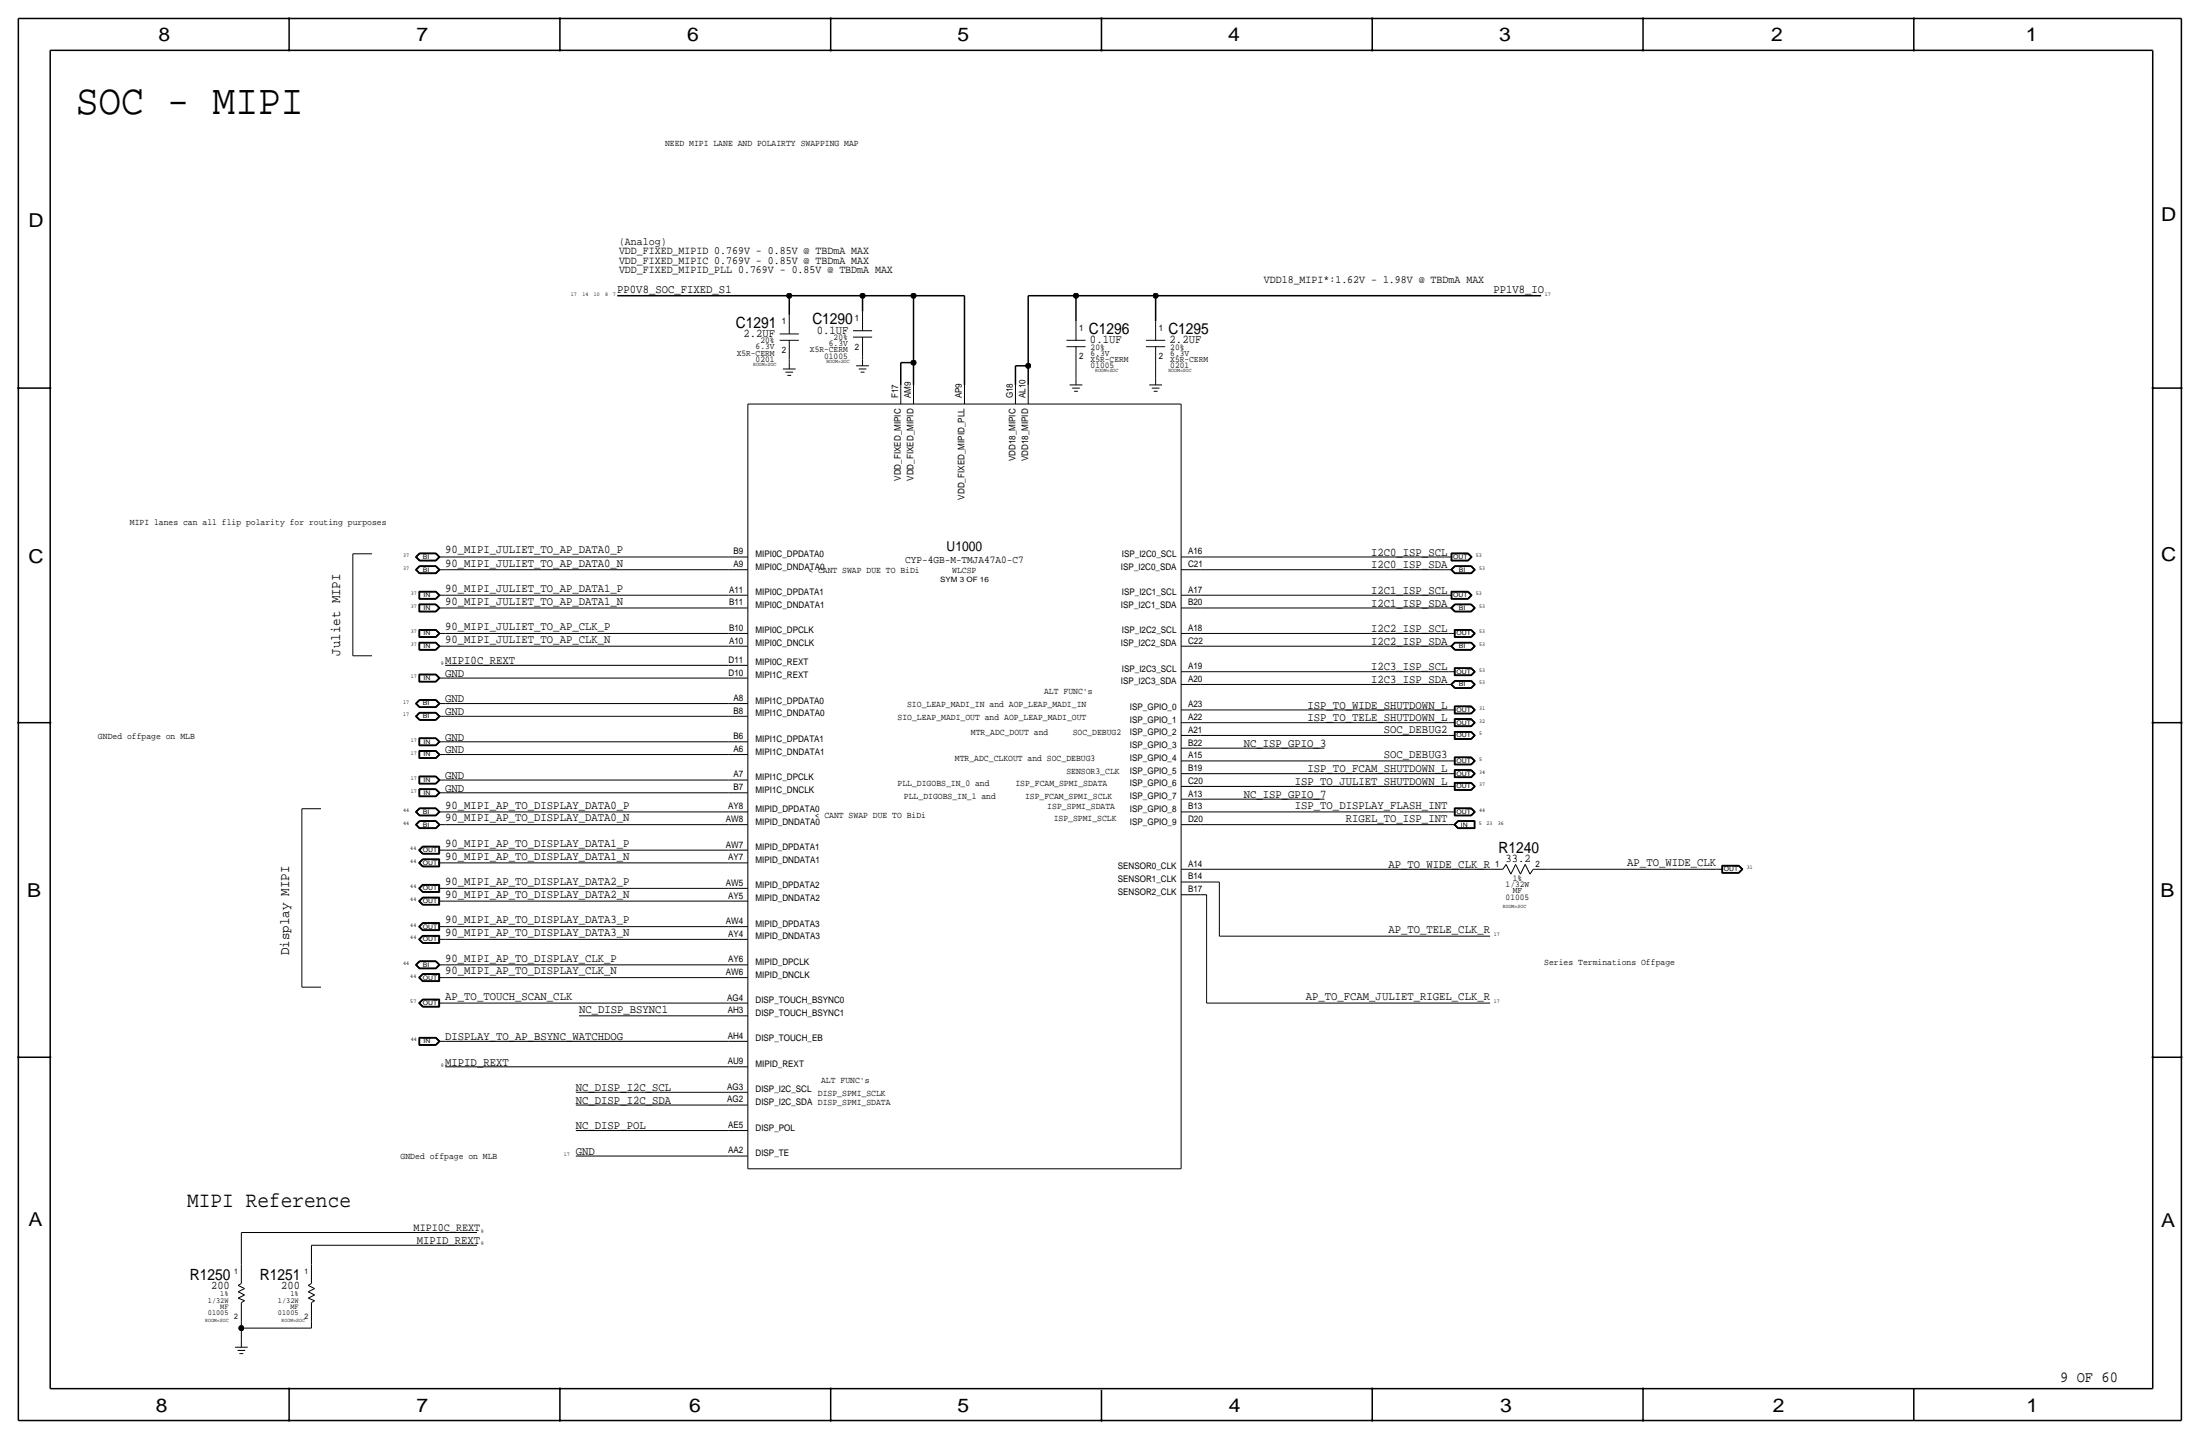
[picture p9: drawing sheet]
<svg xmlns="http://www.w3.org/2000/svg" width="877mm" height="574mm" viewBox="0 0 877 574" stroke-linecap="round" stroke-linejoin="round" font-family="sans-serif">
<g fill="none" stroke="#000" stroke-width=".4">
<path d="M310.8 135.6h7.7zM310.8 133.1h7.7zM314.7 125.5v7.6zM314.7 135.6v7.7zM340.1 134.4h7.6zM340.1 131.8h7.6zM343.9 124.2v7.6zM343.9 134.4v7.6zM425.1 138.2h7.7zM425.1 135.6h7.7zM429 128v7.6zM429 138.2v7.6z"/>
<path d="M456.9 138.2h7.6zM456.9 135.6h7.6zM460.7 128v7.6zM460.7 138.2v7.6zM312.1 147.1h5.1zM313.1 148.3h3.1zM313.9 149.6h1.5zM314.7 143.3v1.2zM314.7 144.5v2.6zM341.3 145.8h5.1zM342.3 147.1h3.1zM343.1 148.3h1.5z"/>
<path d="M343.9 142v1.3zM343.9 143.3v2.5zM359.1 153.4v7.6zM364.2 153.4v7.6zM384.5 153.4v7.6zM404.8 153.4v7.6zM409.9 153.4v7.6zM426.4 153.4h5.1zM427.4 154.7h3.1zM428.2 156h1.5zM429 145.8v5.1zM429 150.9v2.5z"/>
<path d="M458.2 153.4h5zM459.2 154.7h3zM459.9 156h1.6zM460.7 145.8v5.1zM460.7 150.9v2.5zM298.1 161v304.8zM298.1 161h172.8zM470.9 161v304.8zM140.7 220.7v40.7zM140.7 220.7h7.6zM165.6 227.1l1.6 1.6zM165.6 222l1.6 1.6z"/>
<path d="M165.6 227.1l1.6-1.6zM165.6 222l1.6-1.6zM165.8 227.1l1.4 1.4zM165.8 222l1.4 1.5zM165.8 227.1l1.4-1.5zM165.8 222l1.4-1.5zM165.9 227.1l1.4-1.4zM165.9 222l1.4-1.4zM165.9 227.1l1.4 1.3zM165.9 222l1.4 1.4zM166.1 227.1l1.2-1.3zM166.1 222l1.2-1.3z"/>
<path d="M166.1 227.1l1.2 1.2zM166.1 222l1.2 1.3zM167 235.7v3.1zM167 238.8h6.8zM167 235.7h6.8zM167.1 235.8h6.7zM167.1 235.8v2.9zM167.1 238.7h6.7zM167.2 228.7h6.6zM167.2 223.6h6.6zM167.2 225.5h6.6zM167.2 220.4h6.6z"/>
<path d="M167.2 225.6h6.6zM167.2 220.5h6.6zM167.2 235.9v2.7zM167.2 238.6h6.5zM167.2 228.5h6.6zM167.2 223.5h6.6zM167.2 235.9h6.5zM167.3 228.4h6.4zM167.3 223.4h6.4zM167.3 225.7h6.4zM167.3 220.6h6.4zM167.3 236h6.4z"/>
<path d="M167.3 236v2.5zM167.3 238.5h6.4zM167.3 228.3h6.4zM167.3 225.8h6.4zM167.3 223.3h6.4zM167.3 220.7h6.4zM173.7 238.5l1.3-1.3zM173.7 228.3l1.3-1.2zM173.7 223.3l1.3-1.3zM173.7 236l1.3 1.2zM173.7 225.8l1.3 1.3zM173.7 220.7l1.3 1.3z"/>
<path d="M173.7 238.6l1.4-1.4zM173.7 228.4l1.4-1.3zM173.7 223.4l1.4-1.4zM173.7 235.9l1.4 1.3zM173.7 225.7l1.4 1.4zM173.7 220.6l1.4 1.4zM173.8 235.8l1.5 1.4zM173.8 225.6l1.5 1.5zM173.8 220.5l1.5 1.5zM173.8 238.7l1.5-1.5zM173.8 228.5l1.5-1.4zM173.8 223.5l1.5-1.5z"/>
<path d="M173.8 235.7l1.6 1.5zM173.8 225.5l1.6 1.6zM173.8 220.4l1.6 1.6zM173.8 238.8l1.6-1.6zM173.8 228.7l1.6-1.6zM173.8 223.6l1.6-1.6zM175 237.2h2.5zM175 227.1h2.5zM175 222h2.5zM177.5 237.2h113zM177.5 227.1h113zM177.5 222h113z"/>
<path d="M290.5 227.1h7.6zM290.5 222h7.6zM290.5 237.2h7.6zM470.9 222h7.6zM470.9 227.1h7.6zM470.9 237.2h7.6zM478.5 222h97.8zM478.5 227.1h97.8zM478.5 237.2h97.8zM576.3 222h2.5zM576.3 227.1h2.5zM576.3 237.2h2.5z"/>
<path d="M578.4 227.1l1.5 1.6zM578.5 223.6h6.8zM578.5 220.4v3.2zM578.5 227.1l1.5-1.5zM578.5 238.8h6.8zM578.5 235.7v3.1zM578.5 220.4h6.8zM578.5 235.7h6.8zM578.5 227.1l1.5 1.4zM578.6 220.5h6.7zM578.6 235.8h6.7zM578.6 220.5v3z"/>
<path d="M578.6 223.5h6.7zM578.6 235.8v2.9zM578.6 238.7h6.7zM578.7 227.1l1.3-1.4zM578.7 227.1l1.3 1.3zM578.7 220.6h6.5zM578.7 235.9h6.5zM578.7 220.6v2.8zM578.7 223.4h6.5zM578.7 235.9v2.7zM578.7 238.6h6.5zM578.8 227.1l1.3 1.2z"/>
<path d="M578.8 220.7h6.4zM578.8 220.7v2.6zM578.8 223.3h6.4zM578.8 227.1l1.3-1.3zM578.8 236h6.4zM578.8 236v2.5zM578.8 238.5h6.4zM579.9 228.7h6.7zM579.9 225.5l-1.5 1.6zM579.9 225.5h6.7zM580 225.6h6.5zM580 228.5h6.5z"/>
<path d="M580 228.4h6.5zM580 225.7h6.5zM580.1 228.3h6.3zM580.1 225.8h6.3zM585.2 220.7l1.2 1.3zM585.2 236l1.2 1.2zM585.2 223.3l1.2-1.3zM585.2 238.5l1.2-1.3zM585.2 223.4l1.4-1.4zM585.2 238.6l1.4-1.4zM585.2 220.6l1.4 1.4zM585.2 235.9l1.4 1.3z"/>
<path d="M585.3 223.5l1.4-1.5zM585.3 238.7l1.4-1.5zM585.3 220.5l1.4 1.5zM585.3 235.8l1.4 1.4zM585.3 220.4l1.6 1.6zM585.3 235.7l1.6 1.5zM585.3 223.6l1.6-1.6zM586.4 225.8l1.3 1.3zM586.4 228.3l1.3-1.2zM586.5 228.4l1.4-1.3zM586.5 225.7l1.4 1.4zM586.5 228.5l1.5-1.4z"/>
<path d="M586.5 225.6l1.5 1.5zM586.6 225.5l1.6 1.6zM586.6 228.7l1.6-1.6zM586.9 237.2l-1.6 1.6zM167 256v3.1zM167 259.1h6.8zM167 250.9v3.2zM167 254.1h6.8zM167 240.7v3.2zM167 243.9h6.8zM167 256h6.8zM167 250.9h6.8z"/>
<path d="M167 240.7h6.8zM167.1 256.1h6.7zM167.1 251h6.7zM167.1 240.8h6.7zM167.1 256.1v2.9zM167.1 259h6.7zM167.1 251v2.9zM167.1 253.9h6.7zM167.1 240.8v3zM167.1 243.8h6.7zM167.2 256.2v2.7zM167.2 258.9h6.5z"/>
<path d="M167.2 251.1v2.7zM167.2 253.8h6.5zM167.2 240.9v2.8zM167.2 243.7h6.5zM167.2 256.2h6.5zM167.2 251.1h6.5zM167.2 240.9h6.5zM167.3 256.3h6.4zM167.3 256.3v2.5zM167.3 258.8h6.4zM167.3 251.2h6.4zM167.3 251.2v2.5z"/>
<path d="M167.3 253.7h6.4zM167.3 241h6.4zM167.3 241v2.6zM167.3 243.6h6.4zM173.7 258.8l1.3-1.2zM173.7 253.7l1.3-1.2zM173.7 243.6l1.3-1.3zM173.7 256.3l1.3 1.3zM173.7 251.2l1.3 1.3zM173.7 241l1.3 1.3zM173.7 253.8l1.4-1.3zM173.7 243.7l1.4-1.4z"/>
<path d="M173.7 256.2l1.4 1.4zM173.7 251.1l1.4 1.4zM173.7 240.9l1.4 1.4zM173.8 256.1l1.5 1.5zM173.8 251l1.5 1.5zM173.8 240.8l1.5 1.5zM173.8 259l1.5-1.4zM173.8 253.9l1.5-1.4zM173.8 243.8l1.5-1.5zM173.8 256l1.6 1.6zM173.8 250.9l1.6 1.6zM173.8 240.7l1.6 1.6z"/>
<path d="M173.8 259.1l1.6-1.5zM173.8 254.1l1.6-1.6zM173.8 243.9l1.6-1.6zM175 257.6h2.5zM175 252.5h2.5zM175 242.3h2.5zM175.1 257.6l-1.4 1.3zM177.5 257.6h113zM177.5 252.5h113zM177.5 242.3h113zM290.5 257.6h7.6zM290.5 242.3h7.6z"/>
<path d="M290.5 252.5h7.6zM470.9 242.3h7.6zM470.9 252.5h7.6zM470.9 257.6h7.6zM478.5 242.3h97.8zM478.5 257.6h97.8zM478.5 252.5h99zM576.3 257.6h2.5zM576.3 242.3h2.5zM577.5 252.5h2.6zM578.4 257.6l1.5 1.5zM578.4 242.3l1.5 1.6z"/>
<path d="M578.4 242.3l1.5-1.6zM578.5 257.6l1.5-1.5zM578.5 242.3l1.5-1.5zM578.5 257.6l1.5 1.4zM578.5 242.3l1.5 1.5zM578.7 257.6l1.3-1.4zM578.7 242.3l1.3-1.4zM578.7 257.6l1.3 1.3zM578.7 242.3l1.3 1.4zM578.8 257.6l1.3 1.2zM578.8 242.3l1.3 1.3zM578.8 257.6l1.3-1.3z"/>
<path d="M578.8 242.3l1.3-1.3zM579.8 254.1h6.8zM579.8 250.9v3.2zM579.8 250.9h6.8zM579.9 251h6.6zM579.9 251v2.9zM579.9 253.9h6.6zM579.9 259.1h6.7zM579.9 243.9h6.7zM579.9 256l-1.5 1.6zM579.9 256h6.7zM579.9 240.7h6.7z"/>
<path d="M580 256.1h6.5zM580 240.8h6.5zM580 251.1h6.5zM580 259h6.5zM580 251.1v2.7zM580 253.8h6.5zM580 243.8h6.5zM580 258.9h6.5zM580 243.7h6.5zM580 256.2h6.5zM580 240.9h6.5zM580.1 258.8h6.3z"/>
<path d="M580.1 256.3h6.3zM580.1 251.2h6.3zM580.1 251.2v2.5zM580.1 253.7h6.3zM580.1 243.6h6.3zM580.1 241h6.3zM586.4 256.3l1.3 1.3zM586.4 251.2l1.3 1.3zM586.4 241l1.3 1.3zM586.4 258.8l1.3-1.2zM586.4 253.7l1.3-1.2zM586.4 243.6l1.3-1.3z"/>
<path d="M586.5 256.2l1.4 1.4zM586.5 251.1l1.4 1.4zM586.5 240.9l1.4 1.4zM586.5 259l1.5-1.4zM586.5 253.9l1.5-1.4zM586.5 243.8l1.5-1.5zM586.5 256.1l1.5 1.5zM586.5 251l1.5 1.5zM586.5 240.8l1.5 1.5zM586.6 256l1.6 1.6zM586.6 250.9l1.6 1.6zM586.6 240.7l1.6 1.6z"/>
<path d="M586.6 243.9l1.6-1.6zM587.9 257.6l-1.4 1.3zM587.9 252.5l-1.4 1.3zM587.9 242.3l-1.4 1.4zM588.2 257.6l-1.6 1.5zM588.2 252.5l-1.6 1.6zM140.7 261.4h7.6zM167 268.7v3.1zM167 271.8h6.8zM167 268.7h6.8zM167.1 268.8h6.7zM167.1 268.8v2.9z"/>
<path d="M167.1 271.7h6.7zM167.2 278.8h6.6zM167.2 278.9h6.6zM167.2 268.9v2.7zM167.2 271.6h6.5zM167.2 268.9h6.5zM167.3 279h6.4zM167.3 269h6.4zM167.3 269v2.5zM167.3 271.5h6.4zM167.3 279.1h6.4zM173.7 271.5l1.3-1.2z"/>
<path d="M173.7 269l1.3 1.3zM173.7 279.1l1.3 1.3zM173.7 271.6l1.4-1.3zM173.7 268.9l1.4 1.4zM173.7 279l1.4 1.4zM173.8 268.8l1.5 1.5zM173.8 278.9l1.5 1.5zM173.8 268.7l1.6 1.6zM173.8 278.8l1.6 1.6zM173.8 271.8l1.6-1.5zM175 270.3h2.5zM175.3 270.3l-1.5 1.4z"/>
<path d="M177.5 270.3h113zM177.5 265.2h113zM290.5 265.2h7.6zM290.5 270.3h7.6zM470.9 267.7h7.6zM470.9 272.8h7.6zM478.5 272.8h97.8zM478.5 267.7h99zM576.3 272.8h2.5zM577.5 267.7h2.6zM578.4 272.8l1.5 1.6zM578.5 272.8l1.5-1.5z"/>
<path d="M578.5 272.8l1.5 1.5zM578.7 272.8l1.3-1.4zM578.7 272.8l1.3 1.4zM578.8 272.8l1.3 1.3zM578.8 272.8l1.3-1.3zM579.8 269.3h6.8zM579.8 266.1v3.2zM579.8 266.1h6.8zM579.9 266.2h6.6zM579.9 266.2v3zM579.9 269.2h6.6zM579.9 274.4h6.7z"/>
<path d="M579.9 271.2l-1.5 1.6zM579.9 271.2h6.7zM580 271.3h6.5zM580 266.3h6.5zM580 266.3v2.8zM580 269.1h6.5zM580 274.3h6.5zM580 274.2h6.5zM580 271.4h6.5zM580.1 266.4h6.3zM580.1 266.4v2.6zM580.1 269h6.3z"/>
<path d="M580.1 274.1h6.3zM580.1 271.5h6.3zM586.4 266.4l1.3 1.3zM586.4 271.5l1.3 1.3zM586.4 269l1.3-1.3zM586.4 274.1l1.3-1.3zM586.5 274.2l1.4-1.4zM586.5 266.3l1.4 1.4zM586.5 271.4l1.4 1.4zM586.5 269.2l1.5-1.5zM586.5 274.3l1.5-1.5zM586.5 266.2l1.5 1.5z"/>
<path d="M586.5 271.3l1.5 1.5zM586.6 266.1l1.6 1.6zM586.6 271.2l1.6 1.6zM586.6 274.4l1.6-1.6zM587.9 267.7l-1.4 1.4zM588.2 267.7l-1.6 1.6zM165.6 285.5l1.6 1.6zM165.6 280.4l1.6 1.6zM165.6 285.5l1.6-1.6zM165.6 280.4l1.6-1.6zM165.8 285.5l1.4 1.5zM165.8 280.4l1.4 1.5z"/>
<path d="M165.8 280.4l1.4-1.5zM165.9 280.4l1.4-1.4zM165.9 285.5l1.4 1.4zM165.9 280.4l1.4 1.4zM166.1 285.5l1.2-1.3zM166.1 280.4l1.2-1.3zM166.1 285.5l1.2 1.3zM166.1 280.4l1.2 1.3zM167 299.2v3.1zM167 294.1v3.1zM167 297.2h6.8zM167 299.2h6.8z"/>
<path d="M167 294.1h6.8zM167.1 299.3h6.7zM167.1 294.2h6.7zM167.1 299.3v2.9zM167.1 294.2v2.9zM167.1 297.1h6.7zM167.2 287.1h6.6zM167.2 282h6.6zM167.2 283.9h6.6zM167.2 284h6.6zM167.2 299.4v2.7zM167.2 294.3v2.7z"/>
<path d="M167.2 297h6.5zM167.2 287h6.6zM167.2 281.9h6.6zM167.2 284l-1.4 1.5zM167.2 299.4h6.5zM167.2 294.3h6.5zM167.3 284.1l-1.4 1.4zM167.3 286.9h6.4zM167.3 281.8h6.4zM167.3 284.1h6.4zM167.3 299.5h6.4zM167.3 299.5v2.5z"/>
<path d="M167.3 294.4h6.4zM167.3 294.4v2.5zM167.3 296.9h6.4zM167.3 286.8h6.4zM167.3 284.2h6.4zM167.3 281.7h6.4zM173.7 296.9l1.3-1.2zM173.7 286.8l1.3-1.3zM173.7 281.7l1.3-1.3zM173.7 299.5l1.3 1.2zM173.7 294.4l1.3 1.3zM173.7 284.2l1.3 1.3z"/>
<path d="M173.7 281.8l1.4-1.4zM173.7 299.4l1.4 1.3zM173.7 294.3l1.4 1.4zM173.7 284.1l1.4 1.4zM173.8 299.3l1.5 1.4zM173.8 294.2l1.5 1.5zM173.8 284l1.5 1.5zM173.8 297.1l1.5-1.4zM173.8 287l1.5-1.5zM173.8 299.2l1.6 1.5zM173.8 294.1l1.6 1.6zM173.8 283.9l1.6 1.6z"/>
<path d="M173.8 297.2l1.6-1.5zM173.8 287.1l1.6-1.6zM173.8 282l1.6-1.6zM175 295.7h2.5zM175 285.5h2.5zM175 280.4h2.5zM175.1 295.7l-1.4 1.3zM175.1 285.5l-1.4 1.4zM175.3 280.4l-1.5 1.5zM177.5 280.4h113zM177.5 295.7h113zM177.5 285.5h113z"/>
<path d="M290.5 285.5h7.6zM290.5 280.4h7.6zM290.5 295.7h7.6zM470.9 283h7.6zM470.9 288h7.6zM470.9 293.1h7.6zM470.9 298.2h7.6zM478.5 288h99zM478.5 293.1h99zM478.5 298.2h49.5zM478.5 283h99zM577.5 293.1h2.6z"/>
<path d="M577.5 283h2.6zM577.5 288h2.6zM579.8 294.7h6.8zM579.8 291.5v3.2zM579.8 284.5h6.8zM579.8 281.4v3.1zM579.8 289.6h6.8zM579.8 286.5v3.1zM579.8 291.5h6.8zM579.8 281.4h6.8zM579.8 286.5h6.8zM579.9 291.6h6.6z"/>
<path d="M579.9 281.5h6.6zM579.9 286.6h6.6zM579.9 291.6v3zM579.9 294.6h6.6zM579.9 281.5v2.9zM579.9 284.4h6.6zM579.9 286.6v2.9zM579.9 289.5h6.6zM580 291.7h6.5zM580 281.6h6.5zM580 286.7h6.5zM580 291.7v2.8z"/>
<path d="M580 294.5h6.5zM580 281.6v2.7zM580 284.3h6.5zM580 286.7v2.7zM580 289.4h6.5zM580.1 291.8h6.3zM580.1 291.8v2.6zM580.1 294.4h6.3zM580.1 281.7h6.3zM580.1 281.7v2.5zM580.1 284.2h6.3zM580.1 286.8h6.3z"/>
<path d="M580.1 286.8v2.5zM580.1 289.3h6.3zM586.4 291.8l1.3 1.3zM586.4 281.7l1.3 1.3zM586.4 286.8l1.3 1.2zM586.4 294.4l1.3-1.3zM586.4 284.2l1.3-1.2zM586.4 289.3l1.3-1.3zM586.5 294.5l1.4-1.4zM586.5 284.3l1.4-1.3zM586.5 289.4l1.4-1.4zM586.5 291.7l1.4 1.4z"/>
<path d="M586.5 281.6l1.4 1.4zM586.5 286.7l1.4 1.3zM586.5 294.6l1.5-1.5zM586.5 284.4l1.5-1.4zM586.5 289.5l1.5-1.5zM586.5 291.6l1.5 1.5zM586.5 281.5l1.5 1.5zM586.5 286.6l1.5 1.4zM586.6 291.5l1.6 1.6zM586.6 281.4l1.6 1.6zM586.6 286.5l1.6 1.5zM586.6 294.7l1.6-1.6z"/>
<path d="M586.6 284.5l1.6-1.5zM586.6 289.6l1.6-1.6zM167 314.4v3.2zM167 317.6h6.8zM167 309.3v3.2zM167 312.5h6.8zM167 302.3h6.8zM167 314.4h6.8zM167 309.3h6.8zM167.1 314.5h6.7zM167.1 309.4h6.7zM167.1 314.5v2.9z"/>
<path d="M167.1 317.4h6.7zM167.1 309.4v3zM167.1 312.4h6.7zM167.1 302.2h6.7zM167.2 314.6v2.7zM167.2 317.3h6.5zM167.2 309.5v2.8zM167.2 312.3h6.5zM167.2 302.1h6.5zM167.2 314.6h6.5zM167.2 309.5h6.5zM167.3 314.7h6.4z"/>
<path d="M167.3 314.7v2.5zM167.3 317.2h6.4zM167.3 309.6h6.4zM167.3 309.6v2.6zM167.3 312.2h6.4zM167.3 302h6.4zM173.7 317.2l1.3-1.2zM173.7 312.2l1.3-1.3zM173.7 302l1.3-1.3zM173.7 314.7l1.3 1.3zM173.7 309.6l1.3 1.3zM173.7 317.3l1.4-1.3z"/>
<path d="M173.7 314.6l1.4 1.4zM173.7 309.5l1.4 1.4zM173.8 314.5l1.5 1.5zM173.8 309.4l1.5 1.5zM173.8 312.4l1.5-1.5zM173.8 314.4l1.6 1.6zM173.8 309.3l1.6 1.6zM173.8 317.6l1.6-1.6zM173.8 312.5l1.6-1.6zM173.8 302.3l1.6-1.6zM175 316h2.5zM175 310.9h2.5z"/>
<path d="M175 300.7h2.5zM175.1 310.9l-1.4 1.4zM175.1 300.7l-1.4 1.4zM175.3 316l-1.5 1.4zM175.3 300.7l-1.5 1.5zM177.5 316h113zM177.5 310.9h113zM177.5 300.7h113zM290.5 316h7.6zM290.5 300.7h7.6zM290.5 310.9h7.6zM470.9 303.3h7.6z"/>
<path d="M470.9 308.4h7.6zM470.9 313.4h7.6zM470.9 318.5h7.6zM478.5 303.3h99zM478.5 313.4h99zM478.5 308.4h99zM478.5 318.5h49.5zM577.5 308.4h2.6zM577.5 313.4h2.6zM577.5 303.3h2.6zM579.8 309.9h6.8zM579.8 306.8v3.1z"/>
<path d="M579.8 315h6.8zM579.8 311.9v3.1zM579.8 304.9h6.8zM579.8 301.7v3.2zM579.8 306.8h6.8zM579.8 311.9h6.8zM579.8 301.7h6.8zM579.9 306.9h6.6zM579.9 312h6.6zM579.9 301.8h6.6zM579.9 306.9v2.9zM579.9 309.8h6.6z"/>
<path d="M579.9 312v2.9zM579.9 314.9h6.6zM579.9 301.8v2.9zM579.9 304.7h6.6zM580 307h6.5zM580 312.1h6.5zM580 301.9h6.5zM580 307v2.7zM580 309.7h6.5zM580 312.1v2.7zM580 314.8h6.5zM580 301.9v2.7z"/>
<path d="M580 304.6h6.5zM580.1 307.1h6.3zM580.1 307.1v2.5zM580.1 309.6h6.3zM580.1 312.2h6.3zM580.1 312.2v2.5zM580.1 314.7h6.3zM580.1 302h6.3zM580.1 302v2.5zM580.1 304.5h6.3zM586.4 307.1l1.3 1.3zM586.4 312.2l1.3 1.2z"/>
<path d="M586.4 302l1.3 1.3zM586.4 309.6l1.3-1.2zM586.4 314.7l1.3-1.3zM586.4 304.5l1.3-1.2zM586.5 304.6l1.4-1.3zM586.5 307l1.4 1.4zM586.5 312.1l1.4 1.3zM586.5 301.9l1.4 1.4zM586.5 309.8l1.5-1.4zM586.5 314.9l1.5-1.5zM586.5 304.7l1.5-1.4zM586.5 306.9l1.5 1.5z"/>
<path d="M586.5 312l1.5 1.4zM586.5 301.8l1.5 1.5zM586.6 306.8l1.6 1.6zM586.6 311.9l1.6 1.5zM586.6 301.7l1.6 1.6zM586.6 304.9l1.6-1.6zM587.9 308.4l-1.4 1.3zM587.9 313.4l-1.4 1.4zM588.2 308.4l-1.6 1.5zM588.2 313.4l-1.6 1.6zM120.3 322.3v71.1zM120.3 322.3h7.7z"/>
<path d="M165.6 328.7l1.6 1.6zM165.6 323.6l1.6 1.6zM165.6 328.7l1.6-1.6zM165.6 323.6l1.6-1.6zM165.8 328.7l1.4 1.4zM165.8 323.6l1.4 1.5zM165.8 323.6l1.4-1.5zM165.9 323.6l1.4-1.4zM165.9 328.7l1.4 1.3zM165.9 323.6l1.4 1.4zM166.1 328.7l1.2-1.3zM166.1 323.6l1.2-1.3z"/>
<path d="M166.1 328.7l1.2 1.2zM166.1 323.6l1.2 1.3zM166.9 338.8l1.6 1.6zM166.9 338.8l1.6-1.5zM167 338.8l1.5 1.5zM167.2 338.8l1.4-1.3zM167.2 330.3h6.6zM167.2 325.2h6.6zM167.2 338.8l1.4 1.4zM167.2 327.1h6.6zM167.2 322h6.6zM167.2 327.2h6.6z"/>
<path d="M167.2 322.1h6.6zM167.2 330.1h6.6zM167.2 325.1h6.6zM167.2 327.2l-1.4 1.5zM167.3 327.3l-1.4 1.4zM167.3 330h6.4zM167.3 325h6.4zM167.3 327.3h6.4zM167.3 322.2h6.4zM167.3 338.8l1.3-1.2zM167.3 329.9h6.4zM167.3 327.4h6.4z"/>
<path d="M167.3 324.9h6.4zM167.3 322.3h6.4zM167.3 338.8l1.3 1.3zM168.5 337.3h6.8zM168.5 337.4l-1.5 1.4zM168.5 337.4h6.7zM168.6 337.5h6.5zM168.6 337.6h6.4zM173.7 329.9l1.3-1.2zM173.7 324.9l1.3-1.3zM173.7 327.4l1.3 1.3zM173.7 322.3l1.3 1.3z"/>
<path d="M173.7 327.3l1.4 1.4zM173.7 322.2l1.4 1.4zM173.8 327.2l1.5 1.5zM173.8 322.1l1.5 1.5zM173.8 330.1l1.5-1.4zM173.8 325.1l1.5-1.5zM173.8 327.1l1.6 1.6zM173.8 322l1.6 1.6zM173.8 330.3l1.6-1.6zM173.8 325.2l1.6-1.6zM175 338.8h2.5zM175 328.7h2.5z"/>
<path d="M175 323.6h2.5zM175 337.6v2.5zM175.1 337.5v2.7zM175.1 328.7l-1.4 1.3zM175.1 323.6l-1.4 1.4zM175.2 337.4v2.9zM175.3 337.3v3.1zM177.5 323.6h113zM177.5 328.7h113zM177.5 338.8h113zM290.5 328.7h7.6zM290.5 323.6h7.6z"/>
<path d="M290.5 338.8h7.6zM470.9 323.6h7.6zM470.9 328.7h7.6zM478.5 328.7h99zM478.5 323.6h99zM577.5 328.7h2.6zM577.5 323.6h2.6zM579.6 328.7l1.6 1.6zM579.8 328.7l1.5-1.5zM579.8 325.2h6.8zM579.8 322v3.2zM579.8 322h6.8z"/>
<path d="M579.8 328.7l1.5 1.4zM579.9 322.1h6.6zM579.9 322.1v3zM579.9 325.1h6.6zM579.9 328.7l1.4 1.3zM580 322.2h6.5zM580 322.2v2.8zM580 325h6.5zM580.1 328.7l1.3 1.2zM580.1 328.7l1.3-1.3zM580.1 322.3h6.3zM580.1 322.3v2.6z"/>
<path d="M580.1 324.9h6.3zM581.2 327.1h6.8zM581.2 327.1l-1.6 1.6zM581.2 330.3h6.8zM581.3 330.1h6.6zM581.3 327.2h6.6zM581.3 330h6.5zM581.3 327.3l-1.4 1.4zM581.3 327.3h6.5zM581.4 329.9h6.3zM581.4 327.4h6.3zM586.4 322.3l1.3 1.3z"/>
<path d="M586.4 324.9l1.3-1.3zM586.5 322.2l1.4 1.4zM586.5 325.1l1.5-1.5zM586.5 322.1l1.5 1.5zM586.6 322l1.6 1.6zM587.7 327.4v2.5zM587.8 327.3v2.7zM587.9 323.6l-1.4 1.4zM587.9 327.2v2.9zM588 327.1v3.2zM588.2 323.6l-1.6 1.6zM166.9 359.2l1.6 1.5z"/>
<path d="M166.9 354.1l1.6 1.6zM166.9 343.9l1.6 1.6zM166.9 359.2l1.6-1.6zM166.9 354.1l1.6-1.6zM166.9 343.9l1.6-1.6zM167 354.1l1.5-1.5zM167 359.2l1.5 1.4zM167 354.1l1.5 1.4zM167 343.9l1.5 1.5zM167.2 359.2l1.4-1.4zM167.2 354.1l1.4-1.4zM167.2 343.9l1.4-1.4z"/>
<path d="M167.2 359.2l1.4 1.3zM167.2 354.1l1.4 1.3zM167.2 343.9l1.4 1.4zM167.3 359.2l1.3-1.3zM167.3 354.1l1.3-1.3zM167.3 343.9l1.3-1.3zM167.3 359.2l1.3 1.2zM167.3 354.1l1.3 1.2zM167.3 343.9l1.3 1.3zM168.5 355.7h6.8zM168.5 345.5h6.8zM168.5 340.4h6.8z"/>
<path d="M168.5 357.6h6.8zM168.5 352.5h6.8zM168.5 342.3h6.8zM168.5 357.7l-1.5 1.5zM168.5 342.4l-1.5 1.5zM168.5 355.5h6.7zM168.5 345.4h6.7zM168.5 340.3h6.7zM168.5 357.7h6.7zM168.5 352.6h6.7zM168.5 342.4h6.7zM168.6 357.8h6.5z"/>
<path d="M168.6 352.7h6.5zM168.6 342.5h6.5zM168.6 355.4h6.5zM168.6 345.3h6.5zM168.6 340.2h6.5zM168.6 357.9h6.4zM168.6 352.8h6.4zM168.6 355.3h6.4zM168.6 342.6h6.4zM168.6 345.2h6.4zM168.6 340.1h6.4zM175 359.2h2.5z"/>
<path d="M175 354.1h2.5zM175 343.9h2.5zM175 357.9v2.5zM175 352.8v2.5zM175 342.6v2.6zM175.1 357.8v2.7zM175.1 352.7v2.7zM175.1 342.5v2.8zM175.2 357.7v2.9zM175.2 352.6v2.9zM175.2 342.4v3zM175.3 357.6v3.1z"/>
<path d="M175.3 352.5v3.2zM175.3 342.3v3.2zM177.5 359.2h113zM177.5 343.9h113zM177.5 354.1h113zM290.5 343.9h7.6zM290.5 359.2h7.6zM290.5 354.1h7.6zM470.9 346.5h7.6zM470.9 351.5h7.6zM470.9 356.6h7.6zM478.5 346.5h115.6z"/>
<path d="M478.5 351.5h7.6zM478.5 356.6h2.5zM481 356.6v43.2zM486.1 351.5v21.6zM594.1 346.5h5zM600.4 344.5l1.9 3.9zM600.4 344.5l-1.3 2zM604.2 344.5l-1.9 3.9zM604.2 344.5l1.9 3.9zM608 344.5l-1.9 3.9zM608 344.5l2 3.9zM611.2 346.5h5.7z"/>
<path d="M611.2 346.5l-1.2 1.9zM616.9 346.5h67.3zM684.2 346.5h2.6zM686.5 348h6.8zM686.5 344.9v3.1zM686.5 344.9h6.8zM686.6 345h6.6zM686.6 345v2.9zM686.6 347.9h6.6zM686.7 345.1h6.5zM686.7 345.1v2.7zM686.7 347.8h6.5z"/>
<path d="M686.8 345.2h6.3zM686.8 345.2v2.5zM686.8 347.7h6.3zM693.1 345.2l1.3 1.3zM693.1 347.7l1.3-1.2zM693.2 347.8l1.3-1.3zM693.2 345.1l1.3 1.4zM693.2 347.9l1.5-1.4zM693.2 345l1.5 1.5zM693.3 344.9l1.5 1.6zM693.3 348l1.5-1.5zM166.9 374.4l1.6 1.6z"/>
<path d="M166.9 369.3l1.6 1.6zM166.9 374.4l1.6-1.6zM166.9 369.3l1.6-1.6zM167 374.4l1.5-1.5zM167 374.4l1.5 1.5zM167 369.3l1.5 1.5zM167.2 374.4l1.4-1.4zM167.2 369.3l1.4-1.4zM167.2 374.4l1.4 1.4zM167.2 369.3l1.4 1.4zM167.3 374.4l1.3-1.3zM167.3 369.3l1.3-1.3z"/>
<path d="M167.3 374.4l1.3 1.3zM167.3 369.3l1.3 1.3zM168.5 376h6.8zM168.5 370.9h6.8zM168.5 360.7h6.8zM168.5 372.8h6.8zM168.5 367.7h6.8zM168.5 367.8l-1.5 1.5zM168.5 375.9h6.7zM168.5 370.8h6.7zM168.5 360.6h6.7zM168.5 372.9h6.7z"/>
<path d="M168.5 367.8h6.7zM168.6 373h6.5zM168.6 367.9h6.5zM168.6 375.8h6.5zM168.6 370.7h6.5zM168.6 360.5h6.5zM168.6 373.1h6.4zM168.6 375.7h6.4zM168.6 368h6.4zM168.6 370.6h6.4zM168.6 360.4h6.4zM175 374.4h2.5z"/>
<path d="M175 369.3h2.5zM175 373.1v2.6zM175 368v2.6zM175.1 373v2.8zM175.1 367.9v2.8zM175.2 372.9v3zM175.2 367.8v3zM175.3 372.8v3.2zM175.3 367.7v3.2zM177.5 374.4h113zM177.5 369.3h113zM290.5 374.4h7.6z"/>
<path d="M290.5 369.3h7.6zM486.1 373.1h108zM120.3 393.4h7.7zM165.6 384.6l1.6 1.5zM165.6 384.6l1.6-1.6zM165.8 384.6l1.4 1.4zM165.8 384.6l1.4-1.5zM165.9 384.6l1.4 1.3zM166.1 384.6l1.2-1.3zM166.1 384.6l1.2 1.2zM166.9 399.8l1.6 1.6zM166.9 389.6l1.6 1.6z"/>
<path d="M166.9 399.8l1.6-1.6zM166.9 389.6l1.6-1.5zM167 399.8l1.5-1.5zM167 399.8l1.5 1.5zM167 389.6l1.5 1.5zM167.2 399.8l1.4-1.4zM167.2 389.6l1.4-1.3zM167.2 386.1h6.6zM167.2 399.8l1.4 1.4zM167.2 389.6l1.4 1.4zM167.2 383h6.6zM167.2 383.1h6.6z"/>
<path d="M167.2 386h6.6zM167.3 383.2l-1.4 1.4zM167.3 385.9h6.4zM167.3 383.2h6.4zM167.3 399.8l1.3-1.3zM167.3 389.6l1.3-1.2zM167.3 385.8h6.4zM167.3 383.3h6.4zM167.3 399.8l1.3 1.3zM167.3 389.6l1.3 1.3zM168.5 391.2h6.8zM168.5 398.2h6.8z"/>
<path d="M168.5 388.1h6.8zM168.5 388.2l-1.5 1.4zM168.5 391.1h6.7zM168.5 398.3h6.7zM168.5 388.2h6.7zM168.6 398.4h6.5zM168.6 388.3h6.5zM168.6 391h6.5zM168.6 398.5h6.4zM168.6 388.4h6.4zM168.6 390.9h6.4zM173.7 385.8l1.3-1.2z"/>
<path d="M173.7 383.3l1.3 1.3zM173.7 383.2l1.4 1.4zM173.8 383.1l1.5 1.5zM173.8 386l1.5-1.4zM173.8 383l1.6 1.6zM173.8 386.1l1.6-1.5zM175 399.8h2.5zM175 389.6h2.5zM175 384.6h2.5zM175 398.5v2.6zM175 388.4v2.5zM175.1 398.4v2.8z"/>
<path d="M175.1 388.3v2.7zM175.1 384.6l-1.4 1.3zM175.2 398.3v3zM175.2 388.2v2.9zM175.3 398.2v3.2zM175.3 388.1v3.1zM177.5 389.6h113zM177.5 384.6h113zM177.5 399.8h113zM290.5 399.8h7.6zM290.5 389.6h7.6zM290.5 384.6h7.6z"/>
<path d="M481 399.8h113.1zM167 413.5v3.1zM167 416.6h6.8zM167 413.5h6.8zM167.1 413.6h6.7zM167.1 413.6v2.9zM167.1 416.5h6.7zM167.2 413.7v2.7zM167.2 416.4h6.5zM167.2 413.7h6.5zM167.3 413.8h6.4zM167.3 413.8v2.5z"/>
<path d="M167.3 416.3h6.4zM168.5 401.4h6.8zM168.5 401.3h6.7zM168.6 401.2h6.5zM168.6 401.1h6.4zM173.7 416.3l1.3-1.3zM173.7 413.8l1.3 1.2zM173.7 416.4l1.4-1.4zM173.7 413.7l1.4 1.3zM173.8 413.6l1.5 1.4zM173.8 416.5l1.5-1.5zM173.8 413.5l1.6 1.5z"/>
<path d="M173.8 416.6l1.6-1.6zM175 415h2.5zM177.5 415h113zM230.8 404.9h59.7zM290.5 404.9h7.6zM290.5 415h7.6zM177.5 425.2h113zM229.6 435.4h60.9zM290.5 435.4h7.6zM290.5 425.2h7.6zM229.6 440.4h60.9zM229.6 450.6h60.9z"/>
<path d="M290.5 440.4h7.6zM290.5 450.6h7.6zM229.6 460.8h60.9zM290.5 460.8h7.6zM298.1 465.8h172.8zM96.2 491.2h94zM96.2 491.2v12.7zM124.2 496.3v7.6zM124.2 496.3h66zM94.9 517.4l2.6 1zM94.9 514.9l2.6 1.2zM94.9 512.3l2.6 1.3z"/>
<path d="M94.9 512.3l1.3-.7zM94.9 517.4l2.6-1.3zM94.9 514.9l2.6-1.3zM96.2 519.2v7.6zM96.2 503.9v7.7zM96.2 519.2l1.3-.8zM122.9 517.4l2.5 1zM122.9 514.9l2.5 1.2zM122.9 512.3l2.5 1.3zM122.9 512.3l1.3-.7zM122.9 517.4l2.5-1.3zM122.9 514.9l2.5-1.3z"/>
<path d="M124.2 519.2v7.6zM124.2 503.9v7.7zM124.2 519.2l1.2-.8zM93.7 537h5.1zM94.7 538.2h3zM95.5 539.5h1.5zM96.2 526.8v2.5zM96.2 529.3v5.1zM96.2 534.4v2.6zM96.2 529.3h28zM124.2 526.8v2.5z"/>
</g>
<g fill="none" stroke="#000" stroke-width=".6" stroke-linecap="butt">
<path d="M7.3 7.4v558.8zM7.3 7.4h862.3zM115.3 7.4v12.7zM223.2 7.4v12.7zM331.2 7.4v12.7zM439.1 7.4v12.7zM547.1 7.4v12.7zM655 7.4v12.7zM763 7.4v12.7zM869.6 7.4v558.8zM20 20.1v533.4zM20 20.1h838.2z"/>
<path d="M858.2 20.1v533.4zM246.1 117.9h68.6zM314.7 117.9h29.2zM314.7 117.9v7.6zM343.9 117.9v6.3zM343.9 117.9h20.3zM364.2 117.9h20.3zM364.2 117.9v26.6zM384.5 117.9v35.5zM409.9 117.9h19.1zM409.9 117.9v27.9zM429 117.9h31.7z"/>
<path d="M429 117.9v10.1zM460.7 117.9v10.1zM460.7 117.9h153.7zM7.3 154.7h12.7zM359.1 144.5h5.1zM359.1 144.5v8.9zM364.2 144.5v8.9zM404.8 145.8h5.1zM404.8 145.8v7.6zM409.9 145.8v7.6zM858.2 154.7h11.4zM7.3 288h12.7z"/>
<path d="M858.2 288h11.4zM7.3 421.4h12.7zM858.2 421.4h11.4zM20 553.5h838.2zM115.3 553.5v12.7zM223.2 553.5v12.7zM331.2 553.5v12.7zM439.1 554v12.2zM547.1 553.5v12.7zM655 553.5v12.7zM763 553.5v12.7zM7.3 566.2h862.3z"/>
</g>
<g fill="#000" stroke="#000" stroke-width=".4">
<path d="M115.1 7.2h.4v.3h-.4zM115.1 19.9h.4v.3h-.4zM223 7.2h.4v.3h-.4zM223 19.9h.4v.3h-.4zM331 19.9h.4v.3h-.4zM331 7.2h.4v.3h-.4zM438.9 7.2h.4v.3h-.4zM438.9 19.9h.4v.3h-.4zM546.9 7.2h.4v.3h-.4zM546.9 19.9h.4v.3h-.4zM654.8 19.9h.4v.3h-.4zM654.8 7.2h.4v.3h-.4z"/>
<path d="M762.8 19.9h.4v.3h-.4zM762.8 7.2h.4v.3h-.4zM7.1 154.5h.4v.4h-.4zM19.8 154.5h.4v.4h-.4zM858 154.5h.4v.4h-.4zM869.5 154.5h.3v.4h-.3zM7.1 287.9h.4v.3h-.4zM19.8 287.9h.4v.3h-.4zM858 287.9h.4v.3h-.4zM869.5 287.9h.3v.3h-.3zM7.1 421.2h.4v.4h-.4zM19.8 421.2h.4v.4h-.4z"/>
<path d="M858 421.2h.4v.4h-.4zM869.5 421.2h.3v.4h-.3zM115.1 553.3h.4v.3h-.4zM223 553.3h.4v.3h-.4zM331 553.3h.4v.3h-.4zM546.9 553.3h.4v.3h-.4zM654.8 553.3h.4v.3h-.4zM115.1 566h.4v.3h-.4zM223 566h.4v.3h-.4zM331 566h.4v.3h-.4zM438.9 566h.4v.3h-.4zM546.9 566h.4v.3h-.4z"/>
<path d="M654.8 566h.4v.3h-.4z"/>
<circle cx="314.7" cy="117.9" r="1.02"/>
<circle cx="343.9" cy="117.9" r="1.02"/>
<circle cx="364.2" cy="117.9" r="1.02"/>
<circle cx="429" cy="117.9" r="1.02"/>
<circle cx="460.7" cy="117.9" r="1.02"/>
<circle cx="364.2" cy="144.5" r="1.02"/>
<circle cx="409.9" cy="145.8" r="1.02"/>
<circle cx="96.2" cy="529.3" r="1.02"/>
</g>
<text font-size="17" x="30.2" y="45.5">SOC - MIPI</text>
<text font-size="8.7" x="74.6" y="481.1">MIPI Reference</text>
<g font-size="7.6">
<text x="63.2" y="16.5">8</text>
<text x="166.1" y="16.5">7</text>
<text x="274" y="16.5">6</text>
<text x="381.7" y="16.5">5</text>
<text x="489.7" y="16.5">4</text>
<text x="597.6" y="16.5">3</text>
<text x="706.1" y="16.5">2</text>
<text x="807.7" y="16.5">1</text>
<text x="861.5" y="88.1">D</text>
<text x="11.4" y="90.4">D</text>
<text x="11.4" y="224.3">C</text>
<text x="861.5" y="223.8">C</text>
<text x="10.8" y="357.6">B</text>
<text x="861.3" y="357.4">B</text>
<text x="11.3" y="488.4">A</text>
<text x="861.5" y="489.2">A</text>
<text x="62.2" y="562.6">8</text>
<text x="166" y="562.6">7</text>
<text x="274.8" y="562.6">6</text>
<text x="381.7" y="562.6">5</text>
<text x="489.9" y="562.6">4</text>
<text x="598.1" y="562.6">3</text>
<text x="706.8" y="562.6">2</text>
<text x="807.9" y="562.6">1</text>
</g>
<g font-size="6.2">
<text x="293.4" y="130.6">C1291</text>
<text x="323.9" y="129.3">C1290</text>
<text x="434" y="133.1">C1296</text>
<text x="465.8" y="133.1">C1295</text>
<text x="597.4" y="340.1">R1240</text>
<text x="75.7" y="510">R1250</text>
<text x="103.6" y="510">R1251</text>
<text x="821.3" y="550.8">9 OF 60</text>
</g>
<g font-size="5.6">
<text x="135.6" y="261.4" transform="rotate(-90 135.6 261.4)">Juliet MIPI</text>
<text x="115.3" y="380.7" transform="rotate(-90 115.3 380.7)">Display MIPI</text>
</g>
<text font-size="5.4" x="377.4" y="219.5">U1000</text>
<g font-size="4.7">
<text x="246.1" y="116.6">PP0V8_SOC_FIXED_S1</text>
<text x="595.4" y="116.6">PP1V8_IO</text>
<text x="296.4" y="134.4">2.2UF</text>
<text x="325.6" y="133.1">0.1UF</text>
<text x="434.5" y="136.9">0.1UF</text>
<text x="466.3" y="136.9">2.2UF</text>
<text x="177.5" y="220.2">90_MIPI_JULIET_TO_AP_DATA0_P</text>
<text x="546.6" y="221.5">I2C0_ISP_SCL</text>
<text x="177.5" y="225.8">90_MIPI_JULIET_TO_AP_DATA0_N</text>
<text x="546.6" y="226.6">I2C0_ISP_SDA</text>
<text x="177.5" y="236">90_MIPI_JULIET_TO_AP_DATA1_P</text>
<text x="546.6" y="236.7">I2C1_ISP_SCL</text>
<text x="177.5" y="241.1">90_MIPI_JULIET_TO_AP_DATA1_N</text>
<text x="546.6" y="241.8">I2C1_ISP_SDA</text>
<text x="177.5" y="251.2">90_MIPI_JULIET_TO_AP_CLK_P</text>
<text x="546.6" y="252">I2C2_ISP_SCL</text>
<text x="177.5" y="256.3">90_MIPI_JULIET_TO_AP_CLK_N</text>
<text x="546.6" y="257">I2C2_ISP_SDA</text>
<text x="177.5" y="264.7">MIPI0C_REXT</text>
<text x="177.5" y="269.7">GND</text>
<text x="546.6" y="267.2">I2C3_ISP_SCL</text>
<text x="546.6" y="272.3">I2C3_ISP_SDA</text>
<text x="177.5" y="279.9">GND</text>
<text x="177.5" y="285">GND</text>
<text x="521.3" y="287.5">ISP_TO_TELE_SHUTDOWN_L</text>
<text x="521.3" y="282.5">ISP_TO_WIDE_SHUTDOWN_L</text>
<text x="551.7" y="292.1">SOC_DEBUG2</text>
<text x="177.5" y="295.1">GND</text>
<text x="495.8" y="297.7">NC_ISP_GPIO_3</text>
<text x="177.5" y="300.2">GND</text>
<text x="551.7" y="302.3">SOC_DEBUG3</text>
<text x="177.5" y="310.4">GND</text>
<text x="521.3" y="307.9">ISP_TO_FCAM_SHUTDOWN_L</text>
<text x="177.5" y="315.5">GND</text>
<text x="516.2" y="312.9">ISP_TO_JULIET_SHUTDOWN_L</text>
<text x="177.5" y="322.3">90_MIPI_AP_TO_DISPLAY_DATA0_P</text>
<text x="495.8" y="318">NC_ISP_GPIO_7</text>
<text x="516.2" y="322.6">ISP_TO_DISPLAY_FLASH_INT</text>
<text x="177.5" y="327.4">90_MIPI_AP_TO_DISPLAY_DATA0_N</text>
<text x="536.5" y="327.7">RIGEL_TO_ISP_INT</text>
<text x="177.5" y="337.6">90_MIPI_AP_TO_DISPLAY_DATA1_P</text>
<text x="177.5" y="342.6">90_MIPI_AP_TO_DISPLAY_DATA1_N</text>
<text x="553.5" y="345.9">AP_TO_WIDE_CLK_R</text>
<text x="600.2" y="343.7">33.2</text>
<text x="648.7" y="345.2">AP_TO_WIDE_CLK</text>
<text x="177.5" y="352.8">90_MIPI_AP_TO_DISPLAY_DATA2_P</text>
<text x="177.5" y="357.9">90_MIPI_AP_TO_DISPLAY_DATA2_N</text>
<text x="177.5" y="368.1">90_MIPI_AP_TO_DISPLAY_DATA3_P</text>
<text x="553.5" y="371.9">AP_TO_TELE_CLK_R</text>
<text x="177.5" y="373.1">90_MIPI_AP_TO_DISPLAY_DATA3_N</text>
<text x="177.5" y="383.3">90_MIPI_AP_TO_DISPLAY_CLK_P</text>
<text x="177.5" y="388.4">90_MIPI_AP_TO_DISPLAY_CLK_N</text>
<text x="177.5" y="398.5">AP_TO_TOUCH_SCAN_CLK</text>
<text x="520.5" y="398.6">AP_TO_FCAM_JULIET_RIGEL_CLK_R</text>
<text x="230.8" y="403.6">NC_DISP_BSYNC1</text>
<text x="177.5" y="414.5">DISPLAY_TO_AP_BSYNC_WATCHDOG</text>
<text x="177.5" y="424.7">MIPID_REXT</text>
<text x="229.6" y="434.8">NC_DISP_I2C_SCL</text>
<text x="229.6" y="439.9">NC_DISP_I2C_SDA</text>
<text x="229.6" y="450.1">NC_DISP_POL</text>
<text x="229.6" y="460.2">GND</text>
<text x="166.1" y="495.8">MIPID_REXT</text>
<text x="84.2" y="513.8">200</text>
<text x="112.1" y="513.8">200</text>
</g>
<text font-size="4.5" x="164.9" y="490.7">MIPI0C_REXT</text>
<g font-size="4.4">
<text x="246.8" y="101.3">VDD_FIXED_MIPID 0.769V - 0.85V @ TBDmA MAX</text>
<text x="246.8" y="97.5">(Analog)</text>
<text x="246.8" y="105.2">VDD_FIXED_MIPIC 0.769V - 0.85V @ TBDmA MAX</text>
<text x="246.8" y="109">VDD_FIXED_MIPID_PLL 0.769V - 0.85V @ TBDmA MAX</text>
<text x="503.9" y="112.8">VDD18_MIPI*:1.62V - 1.98V @ TBDmA MAX</text>
</g>
<text font-size="4.2" x="360.8" y="224.5">CYP-4GB-M-TMJA47A0-C7</text>
<g font-size="3.6">
<text x="265.1" y="58.2">NEED MIPI LANE AND POLAIRTY SWAPPING MAP</text>
<text x="358.1" y="158.8" transform="rotate(-90 358.1 158.8)">F17</text>
<text x="363.2" y="158.8" transform="rotate(-90 363.2 158.8)">AM9</text>
<text x="383.5" y="158.8" transform="rotate(-90 383.5 158.8)">AP9</text>
<text x="403.8" y="158.8" transform="rotate(-90 403.8 158.8)">G18</text>
<text x="408.9" y="158.8" transform="rotate(-90 408.9 158.8)">AL10</text>
<text x="404.8" y="183.9" transform="rotate(-90 404.8 183.9)">VDD18_MIPIC</text>
<text x="409.9" y="183.9" transform="rotate(-90 409.9 183.9)">VDD18_MIPID</text>
<text x="359.1" y="191.6" transform="rotate(-90 359.1 191.6)">VDD_FIXED_MIPIC</text>
<text x="364.2" y="191.6" transform="rotate(-90 364.2 191.6)">VDD_FIXED_MIPID</text>
<text x="384.5" y="199.1" transform="rotate(-90 384.5 199.1)">VDD_FIXED_MIPID_PLL</text>
<text x="51.8" y="209.3">MIPI lanes can all flip polarity for routing purposes</text>
<text x="292.4" y="221">B9</text>
<text x="473.7" y="221">A16</text>
<text x="292.4" y="226.1">A9</text>
<text x="301.2" y="227.1">MIPI0C_DNDATA0</text>
<text x="301.2" y="222">MIPI0C_DPDATA0</text>
<text x="446.9" y="227.1">ISP_I2C0_SDA</text>
<text x="447.3" y="222">ISP_I2C0_SCL</text>
<text x="473.7" y="226.1">C21</text>
<text x="322.3" y="228.3">&lt; CANT SWAP DUE TO BiDi</text>
<text x="379.6" y="228.3">WLCSP</text>
<text x="290.6" y="236.2">A11</text>
<text x="301.2" y="237.2">MIPI0C_DPDATA1</text>
<text x="447.3" y="237.2">ISP_I2C1_SCL</text>
<text x="473.7" y="236.2">A17</text>
<text x="290.6" y="241.3">B11</text>
<text x="301.2" y="242.3">MIPI0C_DNDATA1</text>
<text x="446.9" y="242.3">ISP_I2C1_SDA</text>
<text x="473.7" y="241.3">B20</text>
<text x="290.6" y="251.5">B10</text>
<text x="473.7" y="251.5">A18</text>
<text x="290.6" y="256.5">A10</text>
<text x="301.2" y="257.6">MIPI0C_DNCLK</text>
<text x="301.2" y="252.5">MIPI0C_DPCLK</text>
<text x="446.9" y="257.6">ISP_I2C2_SDA</text>
<text x="447.3" y="252.5">ISP_I2C2_SCL</text>
<text x="473.7" y="256.5">C22</text>
<text x="290.5" y="269.2">D10</text>
<text x="290.5" y="264.2">D11</text>
<text x="301.2" y="265.2">MIPI0C_REXT</text>
<text x="447.3" y="267.7">ISP_I2C3_SCL</text>
<text x="473.7" y="266.7">A19</text>
<text x="301.2" y="270.3">MIPI1C_REXT</text>
<text x="446.9" y="272.8">ISP_I2C3_SDA</text>
<text x="473.7" y="271.8">A20</text>
<text x="292.4" y="279.4">A8</text>
<text x="301.2" y="280.4">MIPI1C_DPDATA0</text>
<text x="361.6" y="281.7">SIO_LEAP_MADI_IN and AOP_LEAP_MADI_IN</text>
<text x="416.3" y="276.6">ALT FUNC's</text>
<text x="473.7" y="281.9">A23</text>
<text x="292.4" y="284.5">B8</text>
<text x="301.2" y="285.5">MIPI1C_DNDATA0</text>
<text x="357.8" y="286.8">SIO_LEAP_MADI_OUT and AOP_LEAP_MADI_OUT</text>
<text x="450.5" y="283">ISP_GPIO_0</text>
<text x="473.7" y="287">A22</text>
<text x="387" y="293.1">MTR_ADC_DOUT and</text>
<text x="427.7" y="293.1">SOC_DEBUG2</text>
<text x="450.5" y="288">ISP_GPIO_1</text>
<text x="450.5" y="293.1">ISP_GPIO_2</text>
<text x="473.7" y="292.1">A21</text>
<text x="39.1" y="294.4">GNDed offpage on MLB</text>
<text x="292.4" y="294.6">B6</text>
<text x="292.4" y="299.7">A6</text>
<text x="301.2" y="295.7">MIPI1C_DPDATA1</text>
<text x="450.5" y="298.2">ISP_GPIO_3</text>
<text x="473.7" y="297.2">B22</text>
<text x="301.2" y="300.7">MIPI1C_DNDATA1</text>
<text x="380.7" y="303.3">MTR_ADC_CLKOUT and SOC_DEBUG3</text>
<text x="450.5" y="303.3">ISP_GPIO_4</text>
<text x="473.7" y="302.3">A15</text>
<text x="292.4" y="309.9">A7</text>
<text x="301.2" y="310.9">MIPI1C_DPCLK</text>
<text x="425.1" y="308.4">SENSOR3_CLK</text>
<text x="450.5" y="308.4">ISP_GPIO_5</text>
<text x="473.7" y="307.3">B19</text>
<text x="292.4" y="315">B7</text>
<text x="301.2" y="316">MIPI1C_DNCLK</text>
<text x="357.8" y="313.4">PLL_DIGOBS_IN_0 and</text>
<text x="404.8" y="313.4">ISP_FCAM_SPMI_SDATA</text>
<text x="450.5" y="313.4">ISP_GPIO_6</text>
<text x="473.7" y="317.5">A13</text>
<text x="473.7" y="312.4">C20</text>
<text x="290.3" y="322.6">AY8</text>
<text x="301.2" y="323.6">MIPID_DPDATA0</text>
<text x="360.4" y="318.5">PLL_DIGOBS_IN_1 and</text>
<text x="408.6" y="318.5">ISP_FCAM_SPMI_SCLK</text>
<text x="417.5" y="322.3">ISP_SPMI_SDATA</text>
<text x="450.5" y="318.5">ISP_GPIO_7</text>
<text x="450.5" y="323.6">ISP_GPIO_8</text>
<text x="473.7" y="322.6">B13</text>
<text x="289.4" y="327.7">AW8</text>
<text x="301.2" y="328.7">MIPID_DNDATA0</text>
<text x="324.8" y="326.1">&lt; CANT SWAP DUE TO BiDi</text>
<text x="420.1" y="327.4">ISP_SPMI_SCLK</text>
<text x="450.5" y="328.7">ISP_GPIO_9</text>
<text x="473.7" y="327.7">D20</text>
<text x="289.4" y="337.8">AW7</text>
<text x="301.2" y="338.8">MIPID_DPDATA1</text>
<text x="290.3" y="342.9">AY7</text>
<text x="301.2" y="343.9">MIPID_DNDATA1</text>
<text x="445.7" y="346.5">SENSOR0_CLK</text>
<text x="473.7" y="345.4">A14</text>
<text x="289.4" y="353.1">AW5</text>
<text x="445.7" y="351.5">SENSOR1_CLK</text>
<text x="473.7" y="350.5">B14</text>
<text x="290.3" y="358.1">AY5</text>
<text x="301.2" y="359.2">MIPID_DNDATA2</text>
<text x="301.2" y="354.1">MIPID_DPDATA2</text>
<text x="445.7" y="356.6">SENSOR2_CLK</text>
<text x="473.7" y="355.6">B17</text>
<text x="289.4" y="368.3">AW4</text>
<text x="301.2" y="369.3">MIPID_DPDATA3</text>
<text x="290.3" y="373.4">AY4</text>
<text x="301.2" y="374.4">MIPID_DNDATA3</text>
<text x="290.3" y="383.5">AY6</text>
<text x="289.4" y="388.6">AW6</text>
<text x="301.2" y="389.6">MIPID_DNCLK</text>
<text x="301.2" y="384.6">MIPID_DPCLK</text>
<text x="615.6" y="384.6">Series Terminations Offpage</text>
<text x="289.9" y="398.8">AG4</text>
<text x="301.2" y="399.8">DISP_TOUCH_BSYNC0</text>
<text x="290.1" y="403.9">AH3</text>
<text x="301.2" y="404.9">DISP_TOUCH_BSYNC1</text>
<text x="290.1" y="414">AH4</text>
<text x="301.2" y="415">DISP_TOUCH_EB</text>
<text x="290.1" y="424.2">AU9</text>
<text x="301.2" y="425.2">MIPID_REXT</text>
<text x="327.4" y="431.5">ALT FUNC's</text>
<text x="289.9" y="434.3">AG3</text>
<text x="301.2" y="435.4">DISP_I2C_SCL</text>
<text x="326.1" y="436.6">DISP_SPMI_SCLK</text>
<text x="289.9" y="439.4">AG2</text>
<text x="301.2" y="440.4">DISP_I2C_SDA DISP_SPMI_SDATA</text>
<text x="290.3" y="449.6">AE5</text>
<text x="301.2" y="450.6">DISP_POL</text>
<text x="290.3" y="459.7">AA2</text>
<text x="301.2" y="460.8">DISP_TE</text>
<text x="159.7" y="462">GNDed offpage on MLB</text>
</g>
<g font-size="3.5">
<text x="311.6" y="129.3">1</text>
<text x="340.8" y="128">1</text>
<text x="430.2" y="131.8">1</text>
<text x="462" y="131.8">1</text>
<text x="303.1" y="136.9">20%</text>
<text x="330.5" y="137.9">6.3V</text>
<text x="332.3" y="135.6">20%</text>
<text x="293.7" y="141.7">X5R-CERM</text>
<text x="301.2" y="139.2">6.3V</text>
<text x="311.6" y="140.7">2</text>
<text x="322.9" y="140.5">X5R-CERM</text>
<text x="328.6" y="143">01005</text>
<text x="340.8" y="139.4">2</text>
<text x="430.2" y="143.3">2</text>
<text x="434.8" y="141.7">6.3V</text>
<text x="434.8" y="139.4">20%</text>
<text x="462" y="143.3">2</text>
<text x="466.5" y="141.7">6.3V</text>
<text x="466.5" y="139.4">20%</text>
<text x="301.2" y="144.3">0201</text>
<text x="434.8" y="144.3">X5R-CERM</text>
<text x="434.8" y="146.8">01005</text>
<text x="466.5" y="144.3">X5R-CERM</text>
<text x="466.5" y="146.8">0201</text>
<text x="596.1" y="345.7">1</text>
<text x="612.1" y="345.7">2</text>
<text x="600.2" y="353.6">1/32W</text>
<text x="603.1" y="351">1%</text>
<text x="600.2" y="358.6">01005</text>
<text x="603.1" y="356.1">MF</text>
</g>
<g font-size="3.1">
<text x="93.4" y="507.7">1</text>
<text x="121.4" y="507.7">1</text>
<text x="82.9" y="519.2">1/32W</text>
<text x="87.8" y="516.6">1%</text>
<text x="87.8" y="521.7">MF</text>
<text x="110.8" y="519.2">1/32W</text>
<text x="115.8" y="516.6">1%</text>
<text x="115.8" y="521.7">MF</text>
<text x="82.9" y="524.3">01005</text>
<text x="93.4" y="525.5">2</text>
<text x="110.8" y="524.3">01005</text>
<text x="121.4" y="525.5">2</text>
</g>
<text font-size="2.9" x="374.8" y="232.1">SYM 3 OF 16</text>
<g font-size="2.5">
<text x="168.6" y="227.8">BI</text>
<text x="168.6" y="222.8">BI</text>
<text x="579.3" y="222.8">OUT</text>
<text x="581.6" y="227.8">BI</text>
<text x="168.9" y="238">IN</text>
<text x="579.3" y="238">OUT</text>
<text x="168.9" y="243.1">IN</text>
<text x="581.6" y="243.1">BI</text>
<text x="168.9" y="253.2">IN</text>
<text x="580.6" y="253.2">OUT</text>
<text x="168.9" y="258.3">IN</text>
<text x="581.6" y="258.3">BI</text>
<text x="580.6" y="268.5">OUT</text>
<text x="168.9" y="271">IN</text>
<text x="581.6" y="273.6">BI</text>
<text x="168.6" y="281.2">BI</text>
<text x="168.6" y="286.3">BI</text>
<text x="580.6" y="283.7">OUT</text>
<text x="580.6" y="293.9">OUT</text>
<text x="580.6" y="288.8">OUT</text>
<text x="168.9" y="296.4">IN</text>
<text x="168.9" y="301.5">IN</text>
<text x="580.6" y="304">OUT</text>
<text x="168.9" y="311.7">IN</text>
<text x="580.6" y="309.1">OUT</text>
<text x="168.9" y="316.7">IN</text>
<text x="580.6" y="314.2">OUT</text>
<text x="168.6" y="329.4">BI</text>
<text x="168.6" y="324.4">BI</text>
<text x="580.6" y="324.4">OUT</text>
<text x="582.4" y="329.4">IN</text>
<text x="168.6" y="339.6">OUT</text>
<text x="168.6" y="344.7">OUT</text>
<text x="687.3" y="347.2">OUT</text>
<text x="168.6" y="359.9">OUT</text>
<text x="168.6" y="354.8">OUT</text>
<text x="168.6" y="370.1">OUT</text>
<text x="168.6" y="375.2">OUT</text>
<text x="168.6" y="385.3">BI</text>
<text x="168.6" y="390.4">OUT</text>
<text x="168.6" y="400.6">OUT</text>
<text x="168.9" y="415.8">IN</text>
</g>
<g font-size="2.3">
<text x="227.6" y="117.9">17</text>
<text x="232.2" y="117.9">14</text>
<text x="236.7" y="117.9">10</text>
<text x="241.3" y="117.9">8</text>
<text x="244.3" y="117.9">7</text>
<text x="615.9" y="117.9">17</text>
<text x="160.8" y="222">37</text>
<text x="588.4" y="222">53</text>
<text x="160.8" y="227.1">37</text>
<text x="589.7" y="227.1">53</text>
<text x="163.7" y="237.2">37</text>
<text x="588.4" y="237.2">53</text>
<text x="163.7" y="242.3">37</text>
<text x="589.7" y="242.3">53</text>
<text x="163.7" y="257.6">37</text>
<text x="163.7" y="252.5">37</text>
<text x="589.7" y="257.6">53</text>
<text x="589.7" y="252.5">53</text>
<text x="175.8" y="265.2">9</text>
<text x="589.7" y="267.7">53</text>
<text x="163.7" y="270.3">17</text>
<text x="589.7" y="272.8">53</text>
<text x="160.8" y="280.4">17</text>
<text x="160.8" y="285.5">17</text>
<text x="589.7" y="283">31</text>
<text x="589.7" y="293.1">5</text>
<text x="589.7" y="288">32</text>
<text x="163.7" y="295.7">17</text>
<text x="163.7" y="300.7">17</text>
<text x="589.7" y="303.3">5</text>
<text x="163.7" y="310.9">17</text>
<text x="589.7" y="308.4">34</text>
<text x="163.7" y="316">17</text>
<text x="589.7" y="313.4">37</text>
<text x="160.8" y="323.6">44</text>
<text x="589.7" y="323.6">44</text>
<text x="160.8" y="328.7">44</text>
<text x="589.5" y="328.7">5</text>
<text x="592.6" y="328.7">23</text>
<text x="597.2" y="328.7">36</text>
<text x="163.6" y="338.8">44</text>
<text x="163.6" y="343.9">44</text>
<text x="696.4" y="346.5">31</text>
<text x="163.6" y="359.2">44</text>
<text x="163.6" y="354.1">44</text>
<text x="163.6" y="369.3">44</text>
<text x="163.6" y="374.4">44</text>
<text x="595.6" y="373.1">17</text>
<text x="160.8" y="384.6">44</text>
<text x="163.6" y="389.6">44</text>
<text x="163.6" y="399.8">57</text>
<text x="595.6" y="399.8">17</text>
<text x="163.7" y="415">44</text>
<text x="175.8" y="425.2">9</text>
<text x="224.7" y="460.8">17</text>
<text x="191.7" y="491.2">9</text>
<text x="191.7" y="496.3">9</text>
</g>
<g font-size="2.2">
<text x="300.2" y="145.8">ROOM=SOC</text>
<text x="329.5" y="144.5">ROOM=SOC</text>
<text x="436.6" y="148.3">ROOM=SOC</text>
<text x="465.8" y="148.3">ROOM=SOC</text>
<text x="599.1" y="361.7">ROOM=SOC</text>
<text x="81.8" y="526.8">ROOM=SOC</text>
<text x="112.3" y="526.8">ROOM=SOC</text>
</g>
</svg>
